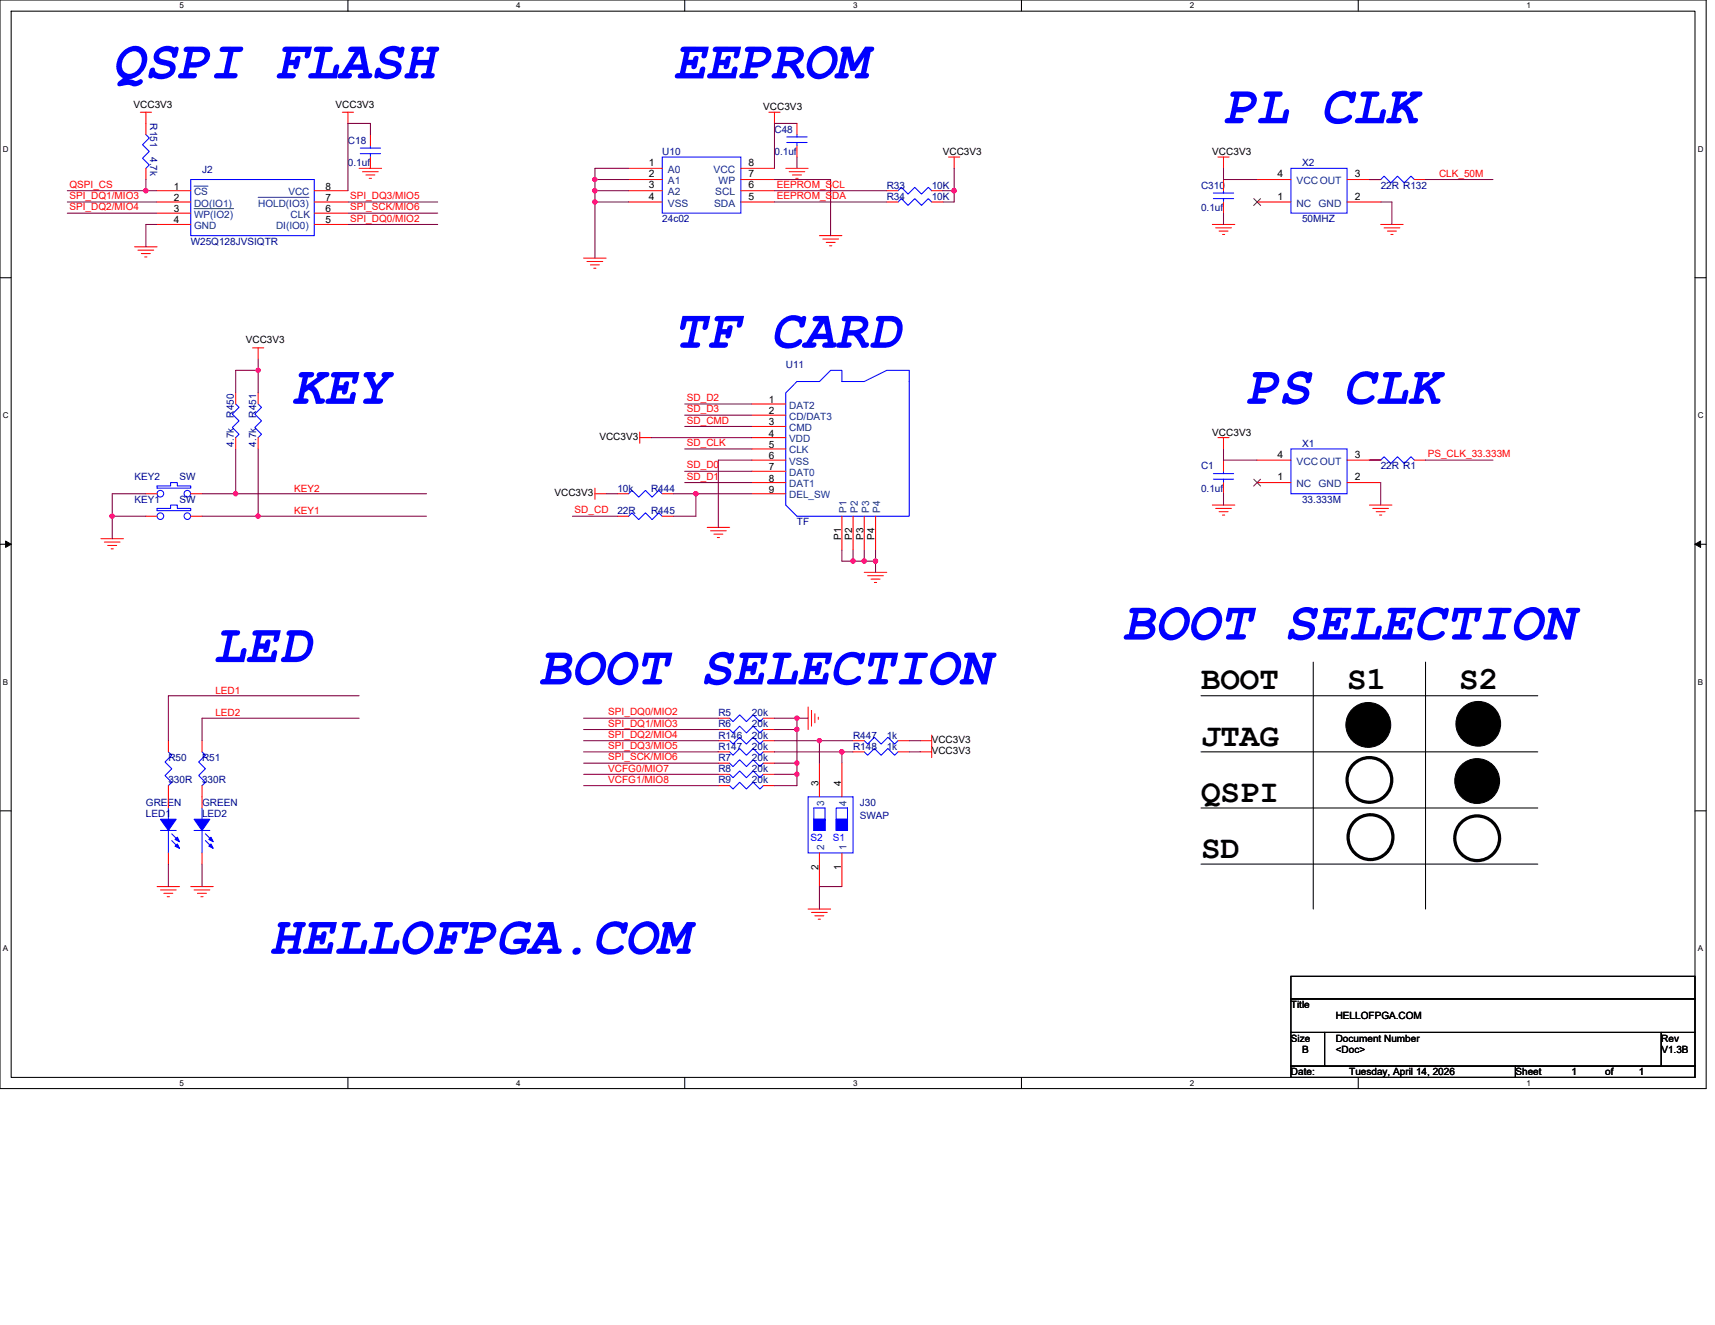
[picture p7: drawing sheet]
<svg xmlns="http://www.w3.org/2000/svg" width="279mm" height="216mm" viewBox="0 0 279 216" stroke-linecap="round" stroke-linejoin="round" font-family="sans-serif">
<path d="M0 0h278v177.4h-278zM1.8 1.8h274.3v173.8h-274.3z" fill="none" stroke="#000" stroke-width=".17"/>
<g fill="#fff">
<path d="M29.3 .2h.7v1.5h-.7z"/>
<path d="M29.3 175.7h.7v1.5h-.7z"/>
</g>
<path d="M56.7 0v1.8M56.7 175.6v1.8" fill="none" stroke="#000" stroke-width=".17"/>
<g fill="#fff">
<path d="M84.1 .2h.7v1.5h-.7z"/>
<path d="M84.1 175.7h.7v1.5h-.7z"/>
</g>
<path d="M111.5 0v1.8M111.5 175.6v1.8" fill="none" stroke="#000" stroke-width=".17"/>
<g fill="#fff">
<path d="M139 .2h.7v1.5h-.7z"/>
<path d="M139 175.7h.7v1.5h-.7z"/>
</g>
<path d="M166.4 0v1.8M166.4 175.6v1.8" fill="none" stroke="#000" stroke-width=".17"/>
<g fill="#fff">
<path d="M193.8 .2h.8v1.5h-.8z"/>
<path d="M193.8 175.7h.8v1.5h-.8z"/>
</g>
<path d="M221.3 0v1.8M221.3 175.6v1.8" fill="none" stroke="#000" stroke-width=".17"/>
<g fill="#fff">
<path d="M248.7 .2h.7v1.5h-.7z"/>
<path d="M248.7 175.7h.7v1.5h-.7z"/>
<path d="M.5 23.5h.9v1.5h-.9z"/>
<path d="M276.6 23.5h1v1.5h-1z"/>
<path d="M.5 67h.9v1.4h-.9z"/>
<path d="M276.6 67h1v1.4h-1z"/>
</g>
<path d="M0 45.3h1.8M276.1 45.3h1.9" fill="none" stroke="#000" stroke-width=".17"/>
<g fill="#fff">
<path d="M.5 110.4h.8v1.5h-.8z"/>
<path d="M276.6 110.4h.9v1.5h-.9z"/>
</g>
<path d="M0 88.7h1.8M276.1 88.7h1.9" fill="none" stroke="#000" stroke-width=".17"/>
<path d="M.9 88.2l.9 .5-.9 .5zM276.1 88.7l1-.5v1z" fill="#000" stroke="#000" stroke-width=".16"/>
<g fill="#fff">
<path d="M.5 153.8h.8v1.5h-.8z"/>
<path d="M276.6 153.8h.9v1.5h-.9z"/>
</g>
<g fill="none" stroke="#000" stroke-width=".17">
<path d="M195.7 113.4h54.8M214 107.9v40.2M232.2 107.9v40.2M0 132.1h1.8M195.7 122.5h54.8M195.7 131.7h54.8M276.1 132.1h1.9M195.7 140.8h54.8M210.3 159.1h65.8v3.7h-65.8zM210.3 162.8h65.8v5.4h-65.8zM210.3 168.2h5.5v5.5h-5.5zM210.3 173.7h36.6v1.9h-36.6z"/>
<path d="M215.8 168.2h54.9v5.5h-54.9zM246.9 173.7h29.2v1.9h-29.2zM270.7 168.2h5.4v5.5h-5.4z"/>
</g>
<g fill="#000" stroke="#000" stroke-width=".17">
<circle cx="222.9" cy="118.1" r="3.7"/>
<circle cx="240.8" cy="117.9" r="3.6"/>
<circle cx="240.7" cy="127.3" r="3.7"/>
</g>
<g fill="none" stroke="#000" stroke-width=".53">
<circle cx="223.1" cy="127.1" r="3.6"/>
<circle cx="223.3" cy="136.4" r="3.7"/>
<circle cx="240.7" cy="136.6" r="3.6"/>
</g>
<g fill="none" stroke="#f00" stroke-width=".17">
<path d="M22.9 18.3h1.8M23.8 18.3v3.6M55.8 18.3h1.8M56.7 18.3v1.8M125.3 18.3h1.8M126.2 18.3v1.8M23.8 27.4v1.9M25.6 31.1h5.5M25.6 32.9h5.5M25.6 34.7h5.5M25.6 36.6h5.5M51.2 31.1h5.5"/>
<path d="M51.2 32.9h5.5M51.2 34.7h5.5M51.2 36.6h5.5M58.5 27.4h3.7M59.1 28h2.5M59.6 28.5h1.5M60.2 29.1h.3M60.3 21.9v1.9M60.3 25.6v1.8M102.4 27.4h5.5M102.4 32.9h5.5M102.4 29.3h5.5"/>
<path d="M102.4 31.1h5.5M120.7 32.9h5.5M120.7 31.1h5.5M120.7 29.3h5.5M120.7 27.4h5.5M128 27.4h3.7M128.6 28h2.5M129.1 28.5h1.5M129.6 29.1h.4M129.8 20.1v1.8M129.8 23.8v1.8M133.5 38.4h3.7"/>
<path d="M134 38.9h2.6M134.6 39.5h1.5M144.5 32.9h1.8M144.5 31.1h1.8M151.8 32.9h1.8M151.8 31.1h1.8M154.5 25.6h1.9M155.4 25.6v1.8M197.5 36.6h3.7M198.1 37.1h2.5M198.4 25.6h1.8M198.6 37.7h1.5"/>
<path d="M199.2 38.2h.3M199.3 25.6v1.8M199.3 29.3v1.8M199.3 32.9v1.8M204.8 29.3h5.5M204.8 32.9h5.5M219.5 29.3h5.4h-1.8M219.5 32.9h5.4M224.9 36.6h3.7M225.5 37.1h2.5M226 37.7h1.5M226.6 38.2h.3"/>
<path d="M230.4 29.3h1.8M21.9 40.2h3.7M22.5 40.8h2.5M23 41.3h1.5M23.6 41.9h.3M41.1 56.7h1.9M42.1 56.7v1.8M95.1 42.1h3.6M95.6 42.6h2.6M96.2 43.2h1.4M96.7 43.7h.4M135.1 40h.4"/>
<path d="M38.4 64v1.8M38.4 71.3v1.9M42.1 64v1.8M42.1 71.3v1.9M96.9 79.5v1.9M104.2 71.3h1.9M104.2 70.4v1.8M122.5 65.8h5.5M122.5 67.6h5.5M122.5 69.5h5.5M122.5 71.3h5.5M122.5 73.2h5.5"/>
<path d="M122.5 75h5.5M122.5 76.8h5.5M122.5 78.6h5.5M198.4 71.3h1.8M199.3 71.3v1.9M199.3 75v1.8M199.3 78.6v1.9M204.8 75h5.5M204.8 78.6h5.5M219.5 75h5.4h-1.8M219.5 78.6h5.4M230.4 75h1.8"/>
<path d="M16.4 87.8h3.7M17 88.3h2.6M17.5 88.9h1.5M18.1 89.4h.4M23.8 80.5h1.8M23.8 84.1h1.8M31.1 80.5h1.8M31.1 84.1h1.8M96.9 80.5h1.8M100.6 80.5h1.8M100.6 84.1h1.8M107.9 80.5h1.8"/>
<path d="M107.9 84.1h1.8M115.2 85.9h3.7M115.8 86.5h2.5M116.3 87h1.5M116.9 87.6h.3M122.5 80.5h5.5M137.2 84.1v5.5M139 84.1v5.5M140.8 93.3h3.7M140.8 84.1v5.5M141.4 93.8h2.5M141.9 94.4h1.5"/>
<path d="M142.5 94.9h.3M142.6 84.1v5.5M197.5 82.3h3.7M198.1 82.8h2.5M198.6 83.4h1.5M199.2 83.9h.3M223.1 82.3h3.7M223.6 82.8h2.6M224.2 83.4h1.5M224.7 83.9h.4M117 117h1.9M117 118.9h1.9"/>
<path d="M124.4 117h1.8M124.4 118.9h1.8M131.7 115.2v3.7M132.2 115.8v2.5M132.8 116.3v1.5M133.3 116.9v.3M151.8 119.8v3.6M27.4 120.7v1.8M27.4 128v3.7M27.4 139v1.8M32.9 128v3.7M32.9 139v1.8"/>
<path d="M32.9 120.7v1.8M117 128h1.9M117 124.4h1.9M117 126.2h1.9M117 122.5h1.9M117 120.7h1.9M124.4 128h1.8M124.4 124.4h1.8M124.4 126.2h1.8M124.4 122.5h1.8M124.4 120.7h1.8M133.5 139v5.5"/>
<path d="M133.5 124.4v5.4M137.2 139v5.5M137.2 124.4v5.4M139 122.5h1.8M139 120.7h1.8M146.3 122.5h1.8M146.3 120.7h1.8M149.9 122.5h1.9M149.9 120.7h1.9M25.6 144.5h3.7M26.1 145h2.6M26.7 145.6h1.5"/>
<path d="M27.2 146.1h.4M31.1 144.5h3.6M31.6 145h2.6M32.2 145.6h1.4M32.7 146.1h.4M131.7 148.1h3.6M132.2 148.7h2.6M132.8 149.2h1.4M133.3 149.8h.4"/>
</g>
<g fill="none" stroke="#00f" stroke-width=".17">
<path d="M23.8 21.9l.5 .6-1.1 1.1 1.1 1.1-1.1 1.1 1.1 1.1-.5 .5M31.1 29.3h20.1v9.1h-20.1zM58.7 25h3.3M58.7 24.1h3.3M60.3 23.8v.3M60.3 25v.6M107.9 25.6h12.8v9.1h-12.8zM128.2 23.2h3.3M128.2 22.3h3.3M129.8 21.9v.4M129.8 23.2v.6M146.3 32.9l.6-.5 1 1.1 1.1-1.1 1.1 1.1 1.1-1.1 .6 .5"/>
<path d="M146.3 31.1l.6-.6 1 1.1 1.1-1.1 1.1 1.1 1.1-1.1 .6 .6M197.7 32.4h3.3M197.7 31.5h3.3M199.3 31.1v.4M199.3 32.4v.5M210.3 27.4h9.2v7.3h-9.2zM224.9 29.3l.6-.6 1.1 1.1 1.1-1.1 1.1 1.1 1.1-1.1 .5 .6M25.6 79.2h2.2v-.6h1.1v.6h2.2v.3h-5.5zM38.4 65.8l.5 .6-1.1 1.1 1.1 1.1-1.1 1.1 1.1 1.1-.5 .5M42.1 65.8l.5 .6-1.1 1.1 1.1 1.1-1.1 1.1 1.1 1.1-.5 .5M129.8 62.2h3.7l1.8-1.9h1.9v1.9h3.6l3.7-1.9h3.6v23.8h-18.3l-1.8-1.8v-18.3zM197.7 78.1h3.3"/>
<path d="M197.7 77.2h3.3M199.3 76.8v.4M199.3 78.1v.5M210.3 73.2h9.2v7.3h-9.2zM224.9 75l.6-.6 1.1 1.1 1.1-1.1 1.1 1.1 1.1-1.1 .5 .6M25.6 82.8h2.2v-.5h1.1v.5h2.2v.4h-5.5zM102.4 80.5l.6-.6 1.1 1.1 1.1-1.1 1 1.1 1.1-1.1 .6 .6M102.4 84.1l.6-.5 1.1 1.1 1.1-1.1 1 1.1 1.1-1.1 .6 .5M118.9 117l.5 .6 1.1-1.1 1.1 1.1 1.1-1.1 1.1 1.1 .6-.6M118.9 118.9l.5 .5 1.1-1.1 1.1 1.1 1.1-1.1 1.1 1.1 .6-.5M26.1 135.3h2.6M27.4 122.5l.6 .6-1.1 1.1 1.1 1.1-1.1 1.1 1.1 1.1-.6 .5"/>
<path d="M27.4 131.7v1.8M27.4 135.3v3.7M28 135.9l1.1 1.1M28 137l1.1 1.1M31.6 135.3h2.6M32.9 131.7v1.8M32.9 135.3v3.7M32.9 122.5l.6 .6-1.1 1.1 1.1 1.1-1.1 1.1 1.1 1.1-.6 .5M33.5 135.9l1.1 1.1M33.5 137l1.1 1.1M118.9 128l.5 .6 1.1-1.1 1.1 1.1 1.1-1.1 1.1 1.1 .6-.6M118.9 124.4l.5 .5 1.1-1.1 1.1 1.1 1.1-1.1 1.1 1.1 .6-.5"/>
<path d="M118.9 126.2l.5 .5 1.1-1.1 1.1 1.1 1.1-1.1 1.1 1.1 .6-.5M118.9 122.5l.5 .6 1.1-1.1 1.1 1.1 1.1-1.1 1.1 1.1 .6-.6M118.9 120.7l.5 .5 1.1-1.1 1.1 1.1 1.1-1.1 1.1 1.1 .6-.5M131.7 129.8h7.3v9.2h-7.3zM132.6 133.5h1.8M132.6 131.7h1.8v3.6h-1.8zM136.2 133.5h1.9M136.2 131.7h1.9v3.6h-1.9zM140.8 122.5l.6 .6 1.1-1.1 1.1 1.1 1.1-1.1 1.1 1.1 .5-.6M140.8 120.7l.6 .5 1.1-1.1 1.1 1.1 1.1-1.1 1.1 1.1 .5-.5"/>
<circle cx="26.1" cy="80.4" r=".54"/>
<circle cx="26.1" cy="84.1" r=".54"/>
<circle cx="30.5" cy="80.4" r=".53"/>
<circle cx="30.5" cy="84.1" r=".53"/>
</g>
<path d="M204.3 32.4l1.1 1.1M205.4 32.4l-1.2 1.1M204.3 78.1l1.1 1.1M205.4 78.1l-1.2 1.1" fill="none" stroke="#804000" stroke-width=".16"/>
<g fill="#00f" stroke="#00f" stroke-width=".17">
<path d="M31.6 133.5h2.6l-1.3 1.8z" fill-rule="evenodd"/>
<path d="M34.4 137.5l.3 .7-.7-.3z" fill-rule="evenodd"/>
<path d="M34.4 136.4l.3 .8-.7-.4z" fill-rule="evenodd"/>
<path d="M26.1 133.5h2.6l-1.3 1.8z" fill-rule="evenodd"/>
<path d="M28.5 137.9l.4-.4 .4 .7z" fill-rule="evenodd"/>
<path d="M28.5 136.8l.4-.4 .4 .8z" fill-rule="evenodd"/>
<path d="M136.2 133.5v1.8h1.9v-1.8z" fill-rule="evenodd"/>
<path d="M132.6 133.5v1.8h1.8v-1.8z" fill-rule="evenodd"/>
</g>
<path d="M31.6 30.3h2.3M31.6 34h6.5M42.1 32.2h8.2" fill="none" stroke="#004080" stroke-width=".16"/>
<g fill="none" stroke="#800040" stroke-width=".17">
<path d="M11 31.1h12.8M11 32.9h14.6M11 34.7h14.6M23.8 29.3v1.8M23.8 31.1h1.8M25.6 36.6h-1.8v3.6M56.7 32.9h14.6M56.7 34.7h14.6M56.7 36.6h14.6M60.3 21.9v-1.8h-3.6v11M96.9 31.1v1.8M96.9 31.1h5.5"/>
<path d="M96.9 29.3v1.8M96.9 29.3h5.5M96.9 32.9v9.2M96.9 32.9h5.5M102.4 27.4h-5.5v1.9M126.2 29.3h9.1v9.1M126.2 31.1h18.3M126.2 32.9h18.3M129.8 20.1h-3.6v7.3M129.8 25.6v1.8M153.6 31.1h1.8M155.4 27.4v3.7"/>
<path d="M155.4 31.1v1.8h-1.8M199.3 27.4v1.9h5.5M199.3 34.7v1.9M223.1 29.3h1.8M224.9 32.9h1.9v3.7M232.2 29.3h11M42.1 58.5v1.8M38.4 73.2v7.3M42.1 73.2v10.9M42.1 60.3h-3.7v3.7M42.1 60.3v3.7M106.1 71.3h16.4"/>
<path d="M111.5 65.8h11M111.5 67.6h11M111.5 69.5h11M111.5 73.2h11M111.5 76.8h11M111.5 78.6h11M122.5 75h-5.5v10.9M199.3 73.2v1.8h5.5M223.1 75h1.8M224.9 78.6v3.7M232.2 75h11M18.3 84.1v3.7"/>
<path d="M18.3 84.1h5.5M23.8 80.5h-5.5v3.6M32.9 84.1h9.2M32.9 80.5h5.5M38.4 80.5h31.1M42.1 84.1h27.4M93.3 84.1h7.3M98.7 80.5h1.9M109.7 80.5h3.7M113.4 80.5v3.6h-3.7M113.4 80.5h9.1M137.2 89.6v1.8h1.8"/>
<path d="M139 89.6v1.8M139 91.4h1.8M140.8 89.6v1.8M140.8 91.4h1.8M142.6 89.6v1.8M142.6 91.4v1.9M199.3 80.5v1.8M58.5 113.4h-31.1v7.3M58.5 117h-25.6v3.7M95.1 118.9h21.9M95.1 117h21.9M126.2 117h3.6"/>
<path d="M126.2 118.9h3.6M129.8 117v1.9M129.8 118.9v5.5M129.8 117h1.9M95.1 120.7h21.9M95.1 122.5h21.9M95.1 124.4h21.9M95.1 126.2h21.9M95.1 128h21.9M126.2 122.5h11M126.2 124.4h3.6M126.2 126.2h3.6"/>
<path d="M126.2 120.7h7.3M129.8 124.4v1.8M129.8 126.2v1.8h-3.6M133.5 120.7v3.7M133.5 120.7h5.5M137.2 122.5v1.9M137.2 122.5h1.8M148.1 120.7h1.8M148.1 122.5h1.8M27.4 140.8v3.7M32.9 140.8v3.7M137.2 144.5h-3.7v3.6"/>
</g>
<g fill="#f0f" stroke="#f0f" stroke-width=".17">
<circle cx="23.8" cy="31.1" r=".36"/>
<circle cx="155.4" cy="31.1" r=".36"/>
<circle cx="96.9" cy="29.2" r=".35"/>
<circle cx="96.9" cy="32.9" r=".35"/>
<circle cx="96.9" cy="31.1" r=".36"/>
<circle cx="129.8" cy="117" r=".35"/>
<circle cx="129.8" cy="118.8" r=".36"/>
<circle cx="133.5" cy="120.7" r=".35"/>
<circle cx="137.1" cy="122.5" r=".36"/>
<circle cx="129.8" cy="126.2" r=".35"/>
<circle cx="129.8" cy="124.3" r=".35"/>
<circle cx="42" cy="60.3" r=".35"/>
<circle cx="18.3" cy="84.1" r=".36"/>
<circle cx="38.4" cy="80.4" r=".35"/>
<circle cx="42" cy="84.1" r=".35"/>
<circle cx="113.4" cy="80.4" r=".36"/>
<circle cx="142.6" cy="91.4" r=".36"/>
<circle cx="140.8" cy="91.4" r=".36"/>
<circle cx="139" cy="91.4" r=".36"/>
</g>
<g font-size="8.8" fill="#00f">
<text x="18.3" y="12.8">QSPI FLASH</text>
<text x="109.7" y="12.8">EEPROM</text>
<text x="199.3" y="20.1">PL CLK</text>
<text x="109.7" y="56.7">TF CARD</text>
<text x="47.5" y="65.8">KEY</text>
<text x="203" y="65.8">PS CLK</text>
<text x="34.7" y="107.9">LED</text>
<text x="182.9" y="104.2">BOOT SELECTION</text>
<text x="87.8" y="111.5">BOOT SELECTION</text>
<text x="43.9" y="155.4">HELLOFPGA.COM</text>
</g>
<g font-size="5.3">
<text x="195.7" y="112.3">BOOT</text>
<text x="219.5" y="112.3">S1</text>
<text x="237.7" y="112.3">S2</text>
<text x="195.7" y="121.5">JTAG</text>
<text x="195.7" y="130.6">QSPI</text>
<text x="195.7" y="139.8">SD</text>
</g>
<g font-size="1.7">
<text x="105.7" y="27.1">1</text>
<text x="105.7" y="28.9">2</text>
<text x="122" y="28.9">7</text>
<text x="122" y="27.1">8</text>
<text x="208.1" y="28.9">4</text>
<text x="220.7" y="28.9">3</text>
<text x="105.7" y="32.5">4</text>
<text x="105.7" y="30.7">3</text>
<text x="122" y="32.5">5</text>
<text x="122" y="30.7">6</text>
<text x="208.1" y="32.5">1</text>
<text x="220.7" y="32.5">2</text>
<text x="208.1" y="74.6">4</text>
<text x="220.7" y="74.6">3</text>
<text x="208.1" y="78.3">1</text>
<text x="220.7" y="78.3">2</text>
</g>
<g font-size="1.7" fill="#004080">
<text x="108.8" y="28.2">A0</text>
<text x="108.8" y="30">A1</text>
<text x="116.2" y="28.2">VCC</text>
<text x="117.1" y="30">WP</text>
<text x="211.2" y="30">VCCOUT</text>
<text x="108.8" y="33.7">VSS</text>
<text x="108.8" y="31.8">A2</text>
<text x="116.3" y="33.7">SDA</text>
<text x="116.5" y="31.8">SCL</text>
<text x="211.2" y="33.7">NC</text>
<text x="214.8" y="33.7">GND</text>
<text x="211.2" y="75.7">VCCOUT</text>
<text x="211.2" y="79.4">NC</text>
<text x="214.8" y="79.4">GND</text>
</g>
<g font-size="1.6">
<text x="21.8" y="17.6">VCC3V3</text>
<text x="54.7" y="17.6">VCC3V3</text>
<text x="124.4" y="17.9">VCC3V3</text>
<text x="153.6" y="25.3">VCC3V3</text>
<text x="197.5" y="25.3">VCC3V3</text>
<text x="28.3" y="30.9">1</text>
<text x="28.3" y="32.7">2</text>
<text x="28.3" y="34.6">3</text>
<text x="53" y="30.9">8</text>
<text x="53" y="32.7">7</text>
<text x="53" y="34.6">6</text>
<text x="28.3" y="36.4">4</text>
<text x="53" y="36.4">5</text>
<text x="40" y="56">VCC3V3</text>
<text x="125.3" y="65.7">1</text>
<text x="97.6" y="71.7">VCC3V3</text>
<text x="125.3" y="67.5">2</text>
<text x="125.3" y="69.3">3</text>
<text x="125.3" y="71.1">4</text>
<text x="197.5" y="71">VCC3V3</text>
<text x="125.3" y="73">5</text>
<text x="125.3" y="74.8">6</text>
<text x="125.3" y="76.6">7</text>
<text x="90.3" y="80.8">VCC3V3</text>
<text x="125.3" y="78.5">8</text>
<text x="125.3" y="80.3">9</text>
<text x="137" y="87.9" transform="rotate(-90 137 87.9)">P1</text>
<text x="138.8" y="87.9" transform="rotate(-90 138.8 87.9)">P2</text>
<text x="140.7" y="87.9" transform="rotate(-90 140.7 87.9)">P3</text>
<text x="142.5" y="87.9" transform="rotate(-90 142.5 87.9)">P4</text>
<text x="151.8" y="121.1">VCC3V3</text>
<text x="151.8" y="122.9">VCC3V3</text>
<text x="133.4" y="128" transform="rotate(-90 133.4 128)">3</text>
<text x="137" y="128" transform="rotate(-90 137 128)">4</text>
<text x="133.4" y="141.7" transform="rotate(-90 133.4 141.7)">2</text>
<text x="137" y="141.7" transform="rotate(-90 137 141.7)">1</text>
<text x="210.3" y="164.2">Title</text>
<text x="217.6" y="166.1">HELLOFPGA.COM</text>
<text x="210.3" y="169.7">Size</text>
<text x="212.1" y="171.6">B</text>
<text x="217.6" y="169.7">Document Number</text>
<text x="217.6" y="171.6">&lt;Doc&gt;</text>
<text x="270.7" y="169.7">Rev</text>
<text x="270.7" y="171.6">V1.3B</text>
<text x="210.3" y="175.2">Date:</text>
<text x="219.8" y="175.2">Tuesday, April 14, 2026</text>
<text x="246.9" y="175.2">Sheet</text>
<text x="256" y="175.2">1</text>
<text x="261.5" y="175.2">of</text>
<text x="267" y="175.2">1</text>
</g>
<g font-size="1.6" fill="#000080">
<text x="24.4" y="20.1" transform="rotate(90 24.4 20.1)">R151</text>
<text x="56.7" y="23.4">C18</text>
<text x="126.2" y="21.6">C48</text>
<text x="24.4" y="25.6" transform="rotate(90 24.4 25.6)">4.7k</text>
<text x="32.9" y="28.2">J2</text>
<text x="56.7" y="27.1">0.1uf</text>
<text x="107.9" y="25.3">U10</text>
<text x="126.2" y="25.3">0.1uf</text>
<text x="212.1" y="27.1">X2</text>
<text x="144.5" y="32.6">R34</text>
<text x="144.5" y="30.7">R33</text>
<text x="151.8" y="32.6">10K</text>
<text x="151.8" y="30.7">10K</text>
<text x="195.7" y="30.7">C310</text>
<text x="195.7" y="34.4">0.1uf</text>
<text x="224.9" y="30.7">22R R132</text>
<text x="31.1" y="39.9">W25Q128JVSIQTR</text>
<text x="107.9" y="36.2">24c02</text>
<text x="212.1" y="36.2">50MHZ</text>
<text x="128" y="60">U11</text>
<text x="38.1" y="68" transform="rotate(-90 38.1 68)">R450</text>
<text x="41.7" y="68" transform="rotate(-90 41.7 68)">R451</text>
<text x="38.1" y="72.8" transform="rotate(-90 38.1 72.8)">4.7k</text>
<text x="41.7" y="72.8" transform="rotate(-90 41.7 72.8)">4.7k</text>
<text x="195.7" y="76.5">C1</text>
<text x="212.1" y="72.8">X1</text>
<text x="224.9" y="76.5">22R R1</text>
<text x="21.9" y="78.3">KEY2</text>
<text x="21.9" y="81.9">KEY1</text>
<text x="29.3" y="78.3">SW</text>
<text x="29.3" y="81.9">SW</text>
<text x="100.6" y="80.1">10k</text>
<text x="100.6" y="83.8">22R</text>
<text x="106.1" y="80.1">R444</text>
<text x="106.1" y="83.8">R445</text>
<text x="195.7" y="80.1">0.1uf</text>
<text x="212.1" y="81.9">33.333M</text>
<text x="129.8" y="85.6">TF</text>
<text x="117" y="116.7">R5</text>
<text x="117" y="118.5">R6</text>
<text x="122.5" y="116.7">20k</text>
<text x="122.5" y="118.5">20k</text>
<text x="27.4" y="124">R50</text>
<text x="32.9" y="124">R51</text>
<text x="117" y="124">R7</text>
<text x="117" y="125.8">R8</text>
<text x="117" y="122.2">R147</text>
<text x="117" y="120.4">R146</text>
<text x="122.5" y="122.2">20k</text>
<text x="122.5" y="120.4">20k</text>
<text x="122.5" y="124">20k</text>
<text x="122.5" y="125.8">20k</text>
<text x="139" y="122.2">R148</text>
<text x="139" y="120.4">R447</text>
<text x="144.5" y="122.2">1k</text>
<text x="144.5" y="120.4">1k</text>
<text x="23.8" y="131.3">GREEN</text>
<text x="27.4" y="127.7">330R</text>
<text x="32.9" y="131.3">GREEN</text>
<text x="32.9" y="127.7">330R</text>
<text x="117" y="127.7">R9</text>
<text x="122.5" y="127.7">20k</text>
<text x="140.1" y="131.3">J30</text>
<text x="23.8" y="133.1">LED1</text>
<text x="32.9" y="133.1">LED2</text>
<text x="140.1" y="133.5">SWAP</text>
</g>
<g font-size="1.6" fill="#f00">
<text x="234.4" y="28.8">CLK_50M</text>
<text x="11.3" y="30.6">QSPI_CS</text>
<text x="11.3" y="32.4">SPI_DQ1/MIO3</text>
<text x="11.3" y="34.3">SPI_DQ2/MIO4</text>
<text x="57" y="32.4">SPI_DQ3/MIO5</text>
<text x="57" y="34.3">SPI_SCK/MIO6</text>
<text x="126.5" y="30.6">EEPROM_SCL</text>
<text x="126.5" y="32.4">EEPROM_SDA</text>
<text x="57" y="36.1">SPI_DQ0/MIO2</text>
<text x="111.9" y="65.4">SD_D2</text>
<text x="111.9" y="67.2">SD_D3</text>
<text x="111.9" y="69">SD_CMD</text>
<text x="111.9" y="72.7">SD_CLK</text>
<text x="111.9" y="76.3">SD_D0</text>
<text x="232.6" y="74.5">PS_CLK_33.333M</text>
<text x="47.9" y="80.1">KEY2</text>
<text x="47.9" y="83.8">KEY1</text>
<text x="93.6" y="83.7">SD_CD</text>
<text x="111.9" y="78.2">SD_D1</text>
<text x="35.1" y="113">LED1</text>
<text x="35.1" y="116.7">LED2</text>
<text x="99.1" y="116.6">SPI_DQ0/MIO2</text>
<text x="99.1" y="118.4">SPI_DQ1/MIO3</text>
<text x="99.1" y="120.2">SPI_DQ2/MIO4</text>
<text x="99.1" y="122">SPI_DQ3/MIO5</text>
<text x="99.1" y="123.9">SPI_SCK/MIO6</text>
<text x="99.1" y="125.8">VCFG0/MIO7</text>
<text x="99.1" y="127.7">VCFG1/MIO8</text>
</g>
<g font-size="1.6" fill="#004080">
<text x="31.6" y="31.8">CS</text>
<text x="31.6" y="33.7">DO(IO1)</text>
<text x="31.6" y="35.5">WP(IO2)</text>
<text x="42.1" y="33.7">HOLD(IO3)</text>
<text x="47" y="31.8">VCC</text>
<text x="47.3" y="35.5">CLK</text>
<text x="31.6" y="37.3">GND</text>
<text x="45" y="37.3">DI(IO0)</text>
<text x="128.6" y="66.6">DAT2</text>
<text x="128.6" y="68.4">CD/DAT3</text>
<text x="128.6" y="70.2">CMD</text>
<text x="128.6" y="72.1">VDD</text>
<text x="128.6" y="73.9">CLK</text>
<text x="128.6" y="75.7">VSS</text>
<text x="128.6" y="77.6">DAT0</text>
<text x="128.6" y="79.4">DAT1</text>
<text x="128.6" y="81.2">DEL_SW</text>
<text x="137.9" y="83.6" transform="rotate(-90 137.9 83.6)">P1</text>
<text x="139.7" y="83.6" transform="rotate(-90 139.7 83.6)">P2</text>
<text x="141.6" y="83.6" transform="rotate(-90 141.6 83.6)">P3</text>
<text x="143.4" y="83.6" transform="rotate(-90 143.4 83.6)">P4</text>
<text x="134.3" y="131.3" transform="rotate(-90 134.3 131.3)">3</text>
<text x="137.9" y="131.3" transform="rotate(-90 137.9 131.3)">4</text>
<text x="134.3" y="138.4" transform="rotate(-90 134.3 138.4)">2</text>
<text x="137.9" y="138.4" transform="rotate(-90 137.9 138.4)">1</text>
</g>
<g font-size="1.6" fill="#00f">
<text x="132" y="137">S2</text>
<text x="135.7" y="137">S1</text>
</g>
<g font-size="1.3">
<text x="29.3" y="1.4">5</text>
<text x="84.1" y="1.4">4</text>
<text x="139" y="1.4">3</text>
<text x="193.8" y="1.4">2</text>
<text x="248.7" y="1.4">1</text>
<text x=".5" y="24.7">D</text>
<text x="276.6" y="24.7">D</text>
<text x=".5" y="68.2">C</text>
<text x="276.6" y="68.2">C</text>
<text x=".5" y="111.6">B</text>
<text x="276.6" y="111.6">B</text>
<text x=".5" y="155">A</text>
<text x="276.6" y="155">A</text>
<text x="29.3" y="176.9">5</text>
<text x="84.1" y="176.9">4</text>
<text x="139" y="176.9">3</text>
<text x="193.8" y="176.9">2</text>
<text x="248.7" y="176.9">1</text>
</g>
</svg>
